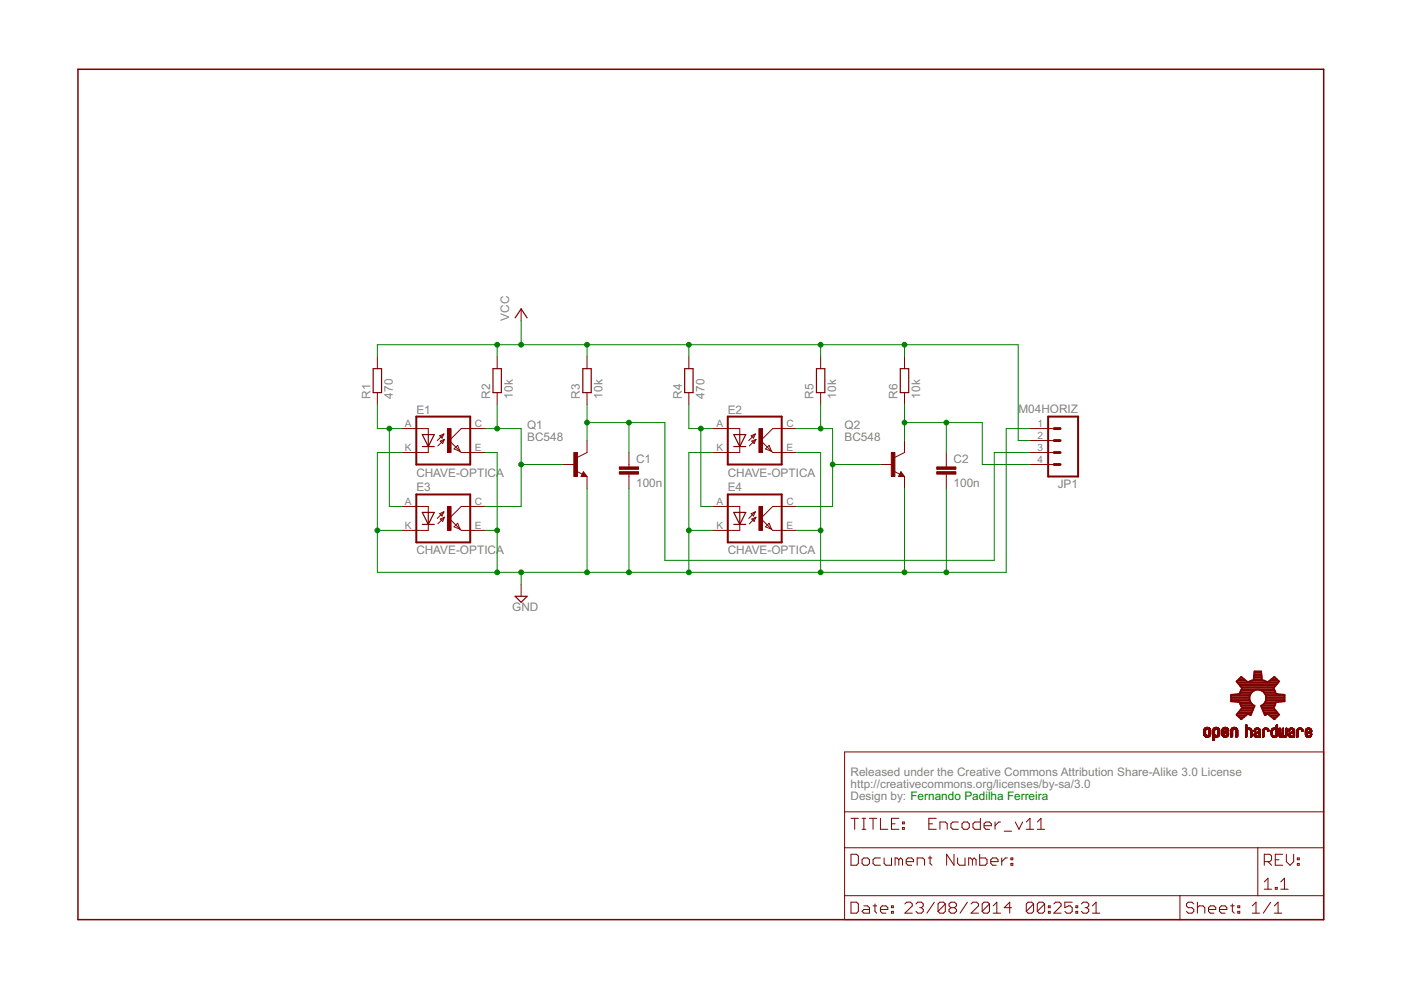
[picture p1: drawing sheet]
<svg xmlns="http://www.w3.org/2000/svg" width="297mm" height="210mm" viewBox="0 0 297 210" stroke-linecap="round" stroke-linejoin="round" font-family="sans-serif">
<g fill="none" stroke="#800000" stroke-width=".21">
<path d="M80 75.6v2.6M105.4 75.6v2.6M110.5 65.5v2.5M124.5 75.6v2.6M146 75.6v2.6M174 75.6v2.6M191.8 75.6v2.6M80 83.2v2.6M85.1 90.9h5.7v1.2M90.8 94.7v1.2h-5.7M93.2 92.4l.9-.4-.4 .9zM93.3 93.5l.9-.3-.3 .8z"/>
<path d="M94.1 92l-1.4 1.4M94.2 93.2l-1.4 1.4M97 94.4l.5 1.3-1.2-.5zM102.9 90.9h-5.1l-2.6 2.5 2.6 2.5h5.1M105.4 83.2v2.6M119.4 98.5h2.5M122.2 99.9l1.3 .6M124.5 93.4v2.5l-2.1 1.1M124.5 83.2v2.6M133.3 95.9v3.1M146 83.2v2.6M151.1 90.9h5.7v1.2"/>
<path d="M156.8 94.7v1.2h-5.7M159.3 92.4l.8-.4-.3 .9zM159.4 93.5l.9-.3-.4 .8zM160.1 92l-1.4 1.4M160.3 93.2l-1.4 1.4M163.1 94.4l.5 1.3-1.3-.5zM168.9 90.9h-5.1l-2.5 2.5 2.5 2.5h5.1M174 83.2v2.6M186.7 98.5h2.5M189.5 99.9l1.3 .6M191.8 93.4v2.5l-2.1 1.1M191.8 83.2v2.6"/>
<path d="M200.6 95.9v3.1M218.4 90.9h5.1M218.4 95.9h5.1M218.4 93.4h5.1M218.4 98.5h5.1M85.1 107.4h5.7v1.2M90.8 111.2v1.3h-5.7M93.2 108.9l.9-.4-.4 .9zM93.3 110l.9-.3-.3 .9zM94.1 108.5l-1.4 1.4M94.2 109.7l-1.4 1.4M97 110.9l.5 1.3-1.2-.5z"/>
<path d="M102.9 107.4h-5.1l-2.6 2.5 2.6 2.6h5.1M123.7 100l.8 1h-1.3zM124.5 101v2.6M133.3 100.5v3.1M151.1 107.4h5.7v1.2M156.8 111.2v1.3h-5.7M159.3 108.9l.8-.4-.3 .9zM159.4 110l.9-.3-.4 .9zM160.1 108.5l-1.4 1.4M160.3 109.7l-1.4 1.4M163.1 110.9l.5 1.3-1.3-.5zM168.9 107.4h-5.1l-2.5 2.5 2.5 2.6h5.1"/>
<path d="M191 100l.8 1h-1.3zM191.8 101v2.6M200.6 100.5v3.1M110.5 123.9v2.5M179.1 159.4h101.5v35.6h-101.5zM255.2 155.7h.5M255.2 155.7h.4M255.2 155.6h.4M255.2 155.5h.4M255.2 155.4h.4M255.2 155.3h.4M255.2 155.2h.4"/>
<path d="M255.2 155.1h.4M255.2 155h.4M255.2 154.9h.4M255.2 154.8h.4M255.2 155.9h.6M255.2 155.8h.5M255.3 155.9h1.3M255.3 156h1.3M255.3 154.6h1.3M255.4 156h1.1M255.4 154.5h1.2M255.4 154.5h1.1"/>
<path d="M255.4 156.1h1.1M255.4 154.4h1.1M255.5 154.4h.9M255.5 156.2h.9M255.5 154.3h.8M255.6 156.3h.7M255.6 154.3h.7M255.7 154.7l-.5 .1M255.7 154.7h-.5M255.7 156.3h.5M255.8 154.6l-.6 .1M255.9 154.2h.2"/>
<path d="M255.9 154.6h-.6M256 154.6h.6M256.1 154.6l.5 .1M256.2 154.7h.5M256.2 155.8h.5M256.3 154.9h.4M256.3 154.8h.4M256.3 155.7h.4M256.3 155.6h.4M256.3 155.5h.4M256.3 155.4h.4M256.3 155.3h.4"/>
<path d="M256.3 155.2h.4M256.3 155.1h.4M256.3 155h.4M256.6 155.9h-.5M256.7 155.8h-.5M256.7 155.7h-.4M257.1 156.8h.4M257.1 156.7h.4M257.1 156.6h.4M257.1 156.5h.4M257.1 156.4h.4M257.1 155.9l1.4 .1"/>
<path d="M257.1 155.9h.6M257.1 155.8l.5 .1M257.1 155.8h.5M257.1 155.7h.5M257.1 155.7h.4M257.1 155.6h.4M257.1 155.5h.4M257.1 155.4h.4M257.1 155.3h.4M257.1 155.2h.4M257.1 155.1h.4M257.1 155h.4"/>
<path d="M257.1 154.9h.4M257.1 154.8h.4M257.2 154.6h1.3M257.3 154.5h1.2M257.3 154.5h1.1M257.3 157h-.1M257.3 154.4h1.1M257.4 154.4h1M257.5 156.9l-.4 .1M257.5 154.3h.8M257.5 156.9h-.4M257.5 156.3h-.4"/>
<path d="M257.5 154.9h-.4M257.6 154.3h.6M257.6 154.7l-.5 .1M257.6 154.7h-.4M257.6 156.3h.5M257.7 154.6l-.5 .1M257.7 154.2h.3M257.8 154.6h-.6M257.9 154.6h.6M258 154.6h.6M258.1 154.7h.5M258.1 155.8h.5"/>
<path d="M258.1 154.7l.5 .1M258.2 155.7h.4M258.2 154.8h.4M258.2 155.6h.4M258.2 155.5h.4M258.2 155.4h.4M258.2 155.3h.4M258.2 155.2h.4M258.2 155.1h.4M258.2 155h.4M258.2 154.9h.4M258.2 156.3h-1.1"/>
<path d="M258.3 156.2h-1.2M258.4 156.1l-1.3 .1M258.4 156.1h-1.3M258.5 156l-1.4 .1M258.5 156h-1.4M258.6 155.9h-.6M258.6 155.8h-.5M259.1 155.8h.4M259.1 155.7h.4M259.1 155.7h.3M259.1 155.1h1.4M259.1 155.1h.3"/>
<path d="M259.1 155h.3M259.1 154.9h.3M259.1 154.9h.4M259.1 154.8h.4M259.1 154.7h.4M259.1 155.9h.5M259.1 155.9h1.3M259.1 156h1.3M259.1 154.6h1.3M259.2 154.5h1.2M259.2 156h1.1M259.2 156.1h1.1"/>
<path d="M259.3 154.4h1M259.3 156.1h1M259.3 156.2h.9M259.4 154.3h.8M259.4 156.3h.7M259.5 154.3h.6M259.5 155.6h-.4M259.5 154.7h-.4M259.6 156.3h.4M259.6 155.6h-.5M259.6 155.1h.9M259.6 154.6l-.5 .1"/>
<path d="M259.7 154.2h.2M259.7 154.6h-.6M259.7 155.5h-.6M259.7 155h.8M259.8 155.4l-.7 .1M259.8 155h.7M259.8 154.6h.7M259.9 155.4h-.8M259.9 154.9h.6M259.9 154.6l.6 .1M260 154.7h.5M260.1 155.8h.4"/>
<path d="M260.1 155.3l-1 .1M260.1 154.7h.4M260.1 155.7h.4M260.1 154.9h.4M260.1 154.8h.4M260.1 155.6h.4M260.2 155.5h.3M260.2 155.3h-1.1M260.3 155.5h.2M260.3 155.2l-1.2 .1M260.4 155.4h.1M260.5 155.9h-.6"/>
<path d="M260.5 155.2h-1.4M260.5 155.8l-.5 .1M260.9 156.3h.3M260.9 156.1h.4M260.9 156h.4M260.9 155.9h.4M260.9 155.8h.4M260.9 155.7h.4M260.9 155.6h.4M260.9 155.5h.4M260.9 155.4h.4M260.9 155.3h.4"/>
<path d="M260.9 155.2h.4M260.9 155.1h.4M260.9 155h.4M260.9 154.9h.4M261 154.8h.4M261 156.3h.1M261 154.6h1.3M261.1 154.5h1.2M261.2 154.4h1M261.3 154.3h.8M261.3 156.2h-.4M261.3 156.1l-.4 .1"/>
<path d="M261.4 154.3h.6M261.4 154.7l-.4 .1M261.4 154.7h-.4M261.5 154.6l-.5 .1M261.6 154.2h.2M261.6 154.6h-.6M261.7 154.6h.7M261.9 154.6l.5 .1M261.9 154.7h.5M262 154.7l.4 .1M262 154.8h.4M262 156.3h.3"/>
<path d="M262 156.1h.4M262 156h.4M262 155.9h.4M262 155.8h.4M262 155.7h.4M262 155.6h.4M262 155.5h.4M262 155.4h.4M262 155.3h.4M262 155.2h.4M262 155.1h.4M262 155h.4"/>
<path d="M262 154.9h.4M262.1 156.3h.1M262.4 156.2h-.4M264.1 156.2h.3M264.1 156.1h.3M264.1 156h.3M264.1 155.9h.3M264.1 155.8h.3M264.1 155.7h.3M264.1 155.6h.3M264.1 155.5h.3M264.1 155.4h.3"/>
<path d="M264.1 155.3h.3M264.1 155.2h.3M264.1 155.1h.3M264.1 155h.3M264.1 154.9h.3M264.1 154.5l1.2 .1M264.1 154.5h1.1M264.1 154.4l1.1 .1M264.1 154.4h1M264.1 154.3h.3M264.1 154.2h.3M264.1 154.1h.3"/>
<path d="M264.1 154h.3M264.1 153.9h.3M264.1 153.8h.3M264.1 153.7h.3M264.2 153.7h.2M264.2 156.3h-.1M264.3 156.3h-.2M264.4 155h-.3M264.4 154.9h-.3M264.4 154.8h-.3M264.5 154.7l-.4 .1M264.5 154.7h-.4"/>
<path d="M264.5 154.4h.5M264.6 154.6l-.5 .1M264.9 154.6l.5 .1M265 154.7h.4M265 154.7l.4 .1M265.1 154.9h.3M265.1 154.8h.3M265.2 156.2h.2M265.2 156.1h.2M265.2 156h.2M265.2 155.9h.2M265.2 155.8h.2"/>
<path d="M265.2 155.7h.2M265.2 155.6h.2M265.2 155.5h.2M265.2 155.4h.2M265.2 155.3h.2M265.2 155.2h.2M265.2 155.1h.2M265.2 155h.2M265.3 156.3h-.1M265.3 154.6h-1.2M265.4 156.3h-.2M265.4 156.1l-.2 .1"/>
<path d="M265.9 155.9h.3M265.9 155.8h.3M265.9 155h.2M265.9 155h.3M265.9 155.7h.4M265.9 155.1h.1M265.9 154.9h.3M265.9 156l.5 .1M265.9 156h.4M265.9 154.8h.3M265.9 156.1h.8M266 156.1l.8 .1"/>
<path d="M266 154.6h1.1M266 156.2h.8M266.1 154.6h1M266.1 156.3h.7M266.1 154.5h.9M266.1 155.1h-.2M266.2 155.4h1.1M266.2 156.3h.6M266.2 154.9h-.3M266.2 155.7h-.3M266.3 155.3h1M266.3 154.4h.6"/>
<path d="M266.3 154.7l-.4 .1M266.3 154.7h-.4M266.3 154.4h.5M266.4 155.6h-.5M266.4 155.3h.9M266.5 156.3l-.1 .1M266.5 155.6h-.6M266.5 154.6l-.5 .1M266.5 156.1h.2M266.5 156.4h.1M266.5 155.2h.8M266.6 155.5h-.6"/>
<path d="M266.7 154.6l.5 .1M266.7 155.2h.6M266.7 155.4l-.7 .1M266.8 155.1h.5M266.8 154.7h.4M266.8 154.7l.4 .1M266.9 155h.4M266.9 154.8h.3M266.9 154.9h.4M267 156.2h.3M267 156.1h.3M267 156h.3"/>
<path d="M267 155.9h.3M267 155.8h.3M267 155.7h.3M267 155.6h.3M267 155.5h.3M267 155.4h.3M267.1 156.3h-.1M267.3 156.3h-.3M267.3 155.4h-1.2M267.7 156.2h.3M267.7 156.1h.3M267.7 156h.3"/>
<path d="M267.7 155.9h.3M267.7 155.8h.3M267.7 155.7h.3M267.7 155.6h.3M267.7 155.5h.3M267.7 155.4h.3M267.7 155.3h.3M267.7 155.2h.3M267.7 155.1h.3M267.7 155h.3M267.7 154.9h.3M267.7 154.8h.3"/>
<path d="M267.8 154.6h1.1M267.8 156.3h-.1M267.9 154.5h1M267.9 156.3h-.2M267.9 154.5h.9M268 155h-.3M268.1 154.4h.6M268.1 154.7l-.4 .1M268.1 154.4h.5M268.1 154.7h-.3M268.3 154.6l-.5 .1M268.5 154.6h.5"/>
<path d="M268.6 154.7h.4M268.7 154.8h.3M268.7 154.9h.3M268.8 154.9h.2M268.8 155h.2M269 155.1h-.2M269 155h-.2M269.5 155.7h.3M269.5 155.6h.3M269.5 155.5h.3M269.5 155.4h.3M269.5 155.3h.3"/>
<path d="M269.5 155.2h.3M269.5 155.1h.3M269.5 155h.3M269.5 155.8h.3M269.5 155.9h.4M269.5 155.8l.3 .1M269.5 154.8h.4M269.6 156h.4M269.6 155.9l.3 .1M269.6 156l.6 .1M269.6 156.1h1.1M269.7 154.6h1.2"/>
<path d="M269.7 156.1h1M269.7 156.2h1M269.7 154.5h1.2M269.8 154.5h1.1M269.8 156.3h.8M269.8 154.9h-.3M269.9 154.9h-.4M269.9 154.4h1M269.9 156.3h.6M269.9 154.7l-.3 .1M269.9 154.4h.5M270 154.7h-.4"/>
<path d="M270.1 154.6l-.5 .1M270.1 156.3v.1M270.2 156.3v.1M270.2 156.4h.1M270.3 154.6h.6M270.4 156h.4M270.4 154.7h.5M270.5 154.7h.4M270.5 154.8h.4M270.6 154.9h.3M270.6 155.8h.3M270.6 155.7h.3"/>
<path d="M270.6 155.6h.3M270.6 155.5h.3M270.6 155.4h.3M270.6 155.3h.3M270.6 155.2h.3M270.6 155.1h.3M270.6 155h.3M270.6 154.3h.3M270.6 154.2h.3M270.6 154.1h.3M270.6 154h.3M270.6 153.9h.3"/>
<path d="M270.6 153.8h.3M270.6 153.7h.3M270.7 153.7h.2M270.8 156l-.6 .1M270.8 155.9l-.4 .1M270.8 155.9h-.3M270.9 155.8l-.3 .1M270.9 154.6h-1.3M271.1 155.8h.3M271.1 155.7h.3M271.1 155.6h.3M271.1 155.5h.3"/>
<path d="M271.1 155.4h.3M271.1 155.3h.3M271.1 155.2h.3M271.1 155.1h.3M271.1 155h.3M271.1 154.9h.3M271.1 154.8h.3M271.1 154.7h.3M271.1 154.6h.3M271.1 154.5h.3M271.2 156h.3M271.2 155.9h.3"/>
<path d="M271.2 154.5h.2M271.2 156h1.6M271.3 156.2h1.4M271.3 156.1h1.5M271.3 154.4h.1M271.3 156.3h1.4M271.6 156.4h.1M271.7 156.3v.1M271.8 156h.4M271.8 155.9l.4 .1M271.8 155.9h.4M271.8 155.8l.4 .1"/>
<path d="M271.8 155.8h.3M271.8 155.7h.3M271.8 155.6h.3M271.8 155.5h.3M271.8 155.4h.3M271.8 155.3h.3M271.9 155.2h.2M271.9 155.1h.2M271.9 155h.2M271.9 154.9h.2M271.9 154.8h.2M271.9 154.7h.2"/>
<path d="M271.9 154.6h.2M271.9 154.5h.2M271.9 156.3h-.5M272 154.4h.1M272.1 156.3h.5M272.4 156.4h.1M272.5 156h.3M272.5 155.9h.3M272.6 155.8h.2M272.6 155.7h.2M272.6 155.6h.2M272.6 155.5h.2"/>
<path d="M272.6 155.4h.2M272.6 155.3h.2M272.6 155.2h.2M272.6 155.1h.2M272.6 155h.2M272.6 154.9h.2M272.6 154.8h.2M272.6 154.7h.2M272.6 154.6h.2M272.6 154.5h.2M272.7 154.4h.1M272.8 156.1h-1.6"/>
<path d="M273.1 155.9l.4 .1M273.1 155.9h.3M273.1 155.8h.3M273.1 155.1h.1M273.1 154.9h.3M273.2 156h.4M273.2 156l.8 .1M273.2 154.8h.3M273.2 156.1h.8M273.2 156.1l.8 .1M273.3 156.2h.7M273.3 154.6h1.1"/>
<path d="M273.4 156.3h.6M273.4 155.1h-.3M273.4 154.5h.9M273.4 155.4h1.1M273.4 155h-.3M273.4 154.5h.8M273.5 156.3h.5M273.5 154.9h-.3M273.5 155.7h-.4M273.5 154.4h.6M273.5 155.3h1M273.5 154.7l-.3 .1"/>
<path d="M273.6 154.4h.5M273.6 154.7h-.4M273.6 155.6h-.4M273.7 155.3h.8M273.7 156.4h.1M273.7 155.6h-.5M273.7 154.6l-.5 .1M273.7 155.2h.8M273.9 155.5h-.7M273.9 154.6l.5 .1M273.9 155.2h.6M273.9 155.4l-.6 .1"/>
<path d="M274 155.1h.5M274 154.7h.4M274.1 154.7h.3M274.1 155.4h-.8M274.1 154.8h.4M274.2 155h.3M274.2 154.9h.3M274.2 155.4h.3M274.2 156.1h.3M274.2 156h.3M274.2 155.9h.3M274.2 155.8h.3"/>
<path d="M274.2 155.7h.3M274.2 155.6h.3M274.2 155.5h.3M274.4 156.3h-.2M274.5 156.3h-.3M274.5 156.2h-.3M275 156.2h.2M275 156.1h.2M275 156h.2M275 155.9h.2M275 155.8h.2M275 155.7h.2"/>
<path d="M275 155.6h.2M275 155.5h.2M275 155.4h.2M275 155.3h.2M275 155.2h.2M275 155.1h.2M275 155h.2M275 154.9h.3M275.1 154.6h1.1M275.1 156.3h-.1M275.1 154.6h1M275.1 154.5h1"/>
<path d="M275.2 156.3h-.2M275.2 154.5h.9M275.2 155h-.2M275.3 154.9h-.3M275.3 154.8h-.3M275.3 154.4h.6M275.4 154.7l-.4 .1M275.4 154.4h.5M275.4 154.7h-.4M275.5 154.6l-.5 .1M275.7 154.6l.5 .1M275.9 154.7h.3"/>
<path d="M275.9 154.7l.4 .1M276 154.9h.3M276 154.8h.3M276 155.1h.2M276.3 155h-.3M276.8 155.8h.3M276.8 155.7h.3M276.8 155.4h.7M276.8 155.3h1.1M276.8 155.2l.3 .1M276.8 155.2h.3M276.8 155.1h.3"/>
<path d="M276.8 155h.3M276.8 154.9h.3M276.8 155.9h.3M276.8 154.8h.3M276.8 155.9l.4 .1M276.8 156h.5M276.9 156l.5 .1M276.9 156.1h1.1M276.9 156.1h1M276.9 154.6h1.1M277 156.2h.9M277 154.5h.9"/>
<path d="M277 156.3h.8M277.1 155.7h-.3M277.1 154.9h-.3M277.1 154.4h.6M277.1 156.3h.6M277.2 154.7l-.4 .1M277.2 154.4h.5M277.2 155.6h-.4M277.2 154.7h-.4M277.3 156.4h.1M277.3 155.6h-.5M277.3 154.6l-.5 .1"/>
<path d="M277.4 156.3l.1 .1M277.5 155.5h-.7M277.5 156.1h.5M277.5 155.1h.6M277.5 154.6l.5 .1M277.6 155.1h.5M277.7 154.7h.4M277.7 155.4h-.9M277.7 155h.4M277.8 155.9h.3M277.8 155.3l-1 .1M277.8 154.8h.3"/>
<path d="M277.8 155.8h.3M277.8 155h.3M277.8 154.9h.3M277.9 155.7h.2M277.9 155.6h.2M278 155.6h.1M278 154.6h-1.1M278 156h-.4M278 155.2l-.8 .1M278.1 155.9l-.4 .1M278.1 155.2h-.8M278.1 155.7h-.3"/>
<path d="M179.1 179.7h101.5M179.1 172.1h101.5M180.4 173.5h1.6M181.2 173.5v2.3M182.8 173.5h.8M182.8 175.8h.8M183.2 173.5v2.3M184.3 173.5h1.6M185.1 173.5v2.3M186.7 173.5v2.3h1.5M189 174.7h.8M190.6 173.5h-1.6v2.3h1.6"/>
<path d="M191.3 175.5h.4v.3h-.4zM191.3 174.3h.4v.4h-.4zM196.9 174.7h.8M198.5 173.5h-1.6v2.3h1.6M199.3 175.8v-1.5h1.1l.4 .4v1.1M203.2 174.3h-1.2l-.4 .4v.8l.4 .3h1.2M204 174.7l.3-.4h.8l.4 .4v.8l-.4 .3h-.8l-.3-.3zM207.9 173.5v2.3h-1.2l-.4-.3v-.8l.4-.4h1.2M208.6 175.1h1.6v-.4l-.4-.4h-.8l-.4 .4v.8l.4 .3h.8M211 174.3v1.5M212.1 174.3h-.3l-.8 .8M212.9 176.2h1.6"/>
<path d="M215.3 174.3l.7 1.5 .8-1.5M217.6 175.8h1.6M217.6 174.3l.8-.8v2.3M219.9 175.8h1.6M219.9 174.3l.8-.8v2.3M266.7 179.7v10.2M179.1 189.9h101.5M180.4 181.1h1.2l.4 .4v1.6l-.4 .4h-1.2zM180.4 191.3h1.2l.4 .4v1.5l-.4 .4h-1.2zM182.8 182.3l.4-.4h.7l.4 .4v.8l-.4 .4h-.7l-.4-.4zM183.2 192.1h.7l.4 .3v1.2h-1.1l-.4-.4 .4-.4h1.1M185.1 192.1h.8"/>
<path d="M185.5 191.7v1.5l.4 .4M186.7 192.8h1.5v-.4l-.4-.3h-.8l-.3 .3v.8l.3 .4h.8M186.7 181.9h-1.2l-.4 .4v.8l.4 .4h1.2M187.5 181.9v1.2l.3 .4h1.2v-1.6M189 193.2h.4v.4h-.4zM189 192.1h.4v.3h-.4zM190.6 182.3l-.4-.4h-.4v1.6M190.6 182.3l.4-.4 .3 .4v1.2M190.6 182.3v1.2M191.9 191.7l.4-.4h.7l.4 .4v.4l-1.5 1.5h1.5M192.1 182.7h1.6v-.4l-.4-.4h-.8l-.4 .4v.8l.4 .4h.8M194.2 191.7l.4-.4h.8l.3 .4v.4l-.3 .3"/>
<path d="M194.5 183.5v-1.6h1.1l.4 .4v1.2M195 192.4h.4M195.4 192.4l.3 .4v.4l-.3 .4h-.8l-.4-.4M196.8 181.9h.8M197.2 181.5v1.6l.4 .4M198.1 191.3l-1.6 2.3M200.4 191.7v1.5l-.4 .4h-.7l-.4-.4M200.4 191.7l-.4-.4h-.7l-.4 .4v1.5M200.4 191.7l-1.5 1.5M201.6 192.4l-.4 .4v.4l.4 .4h.8l.4-.4v-.4l-.4-.4M201.6 192.4l-.4-.3v-.4l.4-.4h.8l.4 .4v.4l-.4 .3M201.6 192.4h.8"/>
<path d="M202.3 181.1v2.4l-1.6-2.4v2.4M203 181.9v1.2l.4 .4h1.2v-1.6M205.1 191.3l-1.5 2.3M205.9 191.7l.4-.4h.8l.4 .4v.4l-1.6 1.5h1.6M206.2 182.3l-.4-.4h-.4v1.6M206.2 182.3v1.2M206.2 182.3l.3-.4 .4 .4v1.2M207.7 181.1v2.4h1.2l.4-.4v-.8l-.4-.4h-1.2M209.8 191.7v1.5l-.4 .4h-.8l-.4-.4M209.8 191.7l-.4-.4h-.8l-.4 .4v1.5M209.8 191.7l-1.6 1.5M210.1 182.7h1.5v-.4l-.4-.4h-.8l-.3 .4v.8l.3 .4h.8"/>
<path d="M210.6 193.6h1.5M210.6 192.1l.7-.8v2.3M212.4 181.9v1.6M213.6 181.9h-.4l-.8 .8M214.3 183.1h.4v.4h-.4zM214.3 181.9h.4v.4h-.4zM214.5 192.4h-1.6l1.2-1.1v2.3M219.1 191.7v1.5l-.3 .4h-.8l-.4-.4M219.1 191.7l-.3-.4h-.8l-.4 .4v1.5M219.1 191.7l-1.5 1.5M221.5 191.7v1.5l-.4 .4h-.8l-.4-.4M221.5 191.7l-.4-.4h-.8l-.4 .4v1.5"/>
<path d="M221.5 191.7l-1.6 1.5M222.3 193.2h.4v.4h-.4zM222.3 192.1h.4v.3h-.4zM223.4 191.7l.4-.4h.8l.4 .4v.4l-1.6 1.5h1.6M227.3 191.3h-1.5v1.1l.7-.3h.4l.4 .3v.8l-.4 .4h-.7l-.4-.4M228.1 193.2h.4v.4h-.4zM228.1 192.1h.4v.3h-.4zM229.3 191.7l.4-.4h.7l.4 .4v.4l-.4 .3M230.1 192.4h.3M230.4 192.4l.4 .4v.4l-.4 .4h-.7l-.4-.4M231.6 193.6h1.6M231.6 192.1l.8-.8v2.3"/>
<path d="M250.2 189.9v5.1M253.1 191.7l-.4-.4h-.8l-.4 .4v.4l.4 .3h.8l.4 .4v.4l-.4 .4h-.8l-.4-.4M253.9 192.4l.4-.3h.8l.3 .3v1.2M253.9 191.3v2.3M256.2 192.8h1.6v-.4l-.4-.3h-.8l-.4 .3v.8l.4 .4h.8M258.6 192.8h1.5v-.4l-.4-.3h-.7l-.4 .3v.8l.4 .4h.7M260.9 192.1h.8M261.3 191.7v1.5l.4 .4M262.4 193.2h.4v.4h-.4zM262.4 192.1h.4v.3h-.4zM265.5 193.6h1.6M265.5 192.1l.8-.8v2.3"/>
<path d="M268.1 187l.7-.8v2.3M268.1 188.5h1.5M268.1 182.7h1.1l.4-.4v-.8l-.4-.4h-1.1v2.4M268.8 182.7l.8 .8M269.4 191.3l-1.6 2.3M270.2 193.6h1.5M270.2 192.1l.8-.8v2.3M270.4 188.2h.4v.3h-.4zM270.4 182.3h.8M271.5 188.5h1.6M271.5 187l.8-.8v2.3M271.9 181.1h-1.5v2.4h1.5"/>
<path d="M272.7 181.1v1.6l.8 .8 .8-.8v-1.6M275.1 183.1h.4v.4h-.4zM275.1 181.9h.4v.4h-.4z"/>
</g>
<g fill="none" stroke="#800000" stroke-width=".25">
<path d="M79.1 78.2h1.8v5h-1.8zM104.5 78.2h1.8v5h-1.8zM109.2 67.4l1.3-1.9 1.3 1.9M123.6 78.2h1.7v5h-1.7zM145.2 78.2h1.7v5h-1.7zM173.1 78.2h1.8v5h-1.8zM190.9 78.2h1.8v5h-1.8zM89.5 92.1h2.6l-1.3 2.6zM89.5 94.7h2.6M90.8 92.1v2.6M155.6 94.7h2.5M155.6 92.1h2.5l-1.3 2.6z"/>
<path d="M156.8 92.1v2.6M89.5 108.6h2.6l-1.3 2.6zM89.5 111.2h2.6M90.8 108.6v2.6M123.7 100.5l.1 .3h-.4l.3-.5 .5 .6h-.8M155.6 111.2h2.5M155.6 108.6h2.5l-1.3 2.6zM156.8 108.6v2.6M191 100.5l.1 .3h-.3l.2-.5 .5 .6h-.7M109.2 126.4h2.6l-1.3 1.3z"/>
</g>
<path d="M88.3 88.3h11.4v10.2h-11.4zM154.3 88.3h11.4v10.2h-11.4zM222.2 88.3h6.4v12.7h-6.4zM88.3 104.8h11.4v10.2h-11.4zM154.3 104.8h11.4v10.2h-11.4z" fill="none" stroke="#800000" stroke-width=".42"/>
<g fill="#800000" stroke="#800000" stroke-width=".21">
<path d="M94.9 90.9h.7v5h-.7z"/>
<path d="M160.9 90.9h.8v5h-.8z"/>
<path d="M94.9 107.4h.7v5.1h-.7z"/>
<path d="M160.9 107.4h.8v5.1h-.8z"/>
<path d="M121.7 95.9h.7v5.1h-.7z"/>
<path d="M189 95.9h.7v5.1h-.7z"/>
<path d="M131.3 99h4.1v.5h-4.1z"/>
<path d="M131.3 100h4.1v.5h-4.1z"/>
<path d="M198.6 99h4.1v.5h-4.1z"/>
<path d="M198.6 100h4.1v.5h-4.1z"/>
</g>
<path d="M223.5 95.9h1.3M223.5 93.4h1.3M223.5 90.9h1.3M223.5 98.5h1.3" fill="none" stroke="#800000" stroke-width=".61"/>
<path d="M16.5 14.7h264.1v180.3h-264.1z" fill="none" stroke="#800000" stroke-width=".32"/>
<g fill="none" stroke="#800000" stroke-width=".38">
<path d="M261 148.5h4M261 148.2h3.9M261 147.8h3.9M261 147.5h4M262.3 144.4h1.9M262.3 151.3h3M262.3 151.7h1.9M262.4 144.7h8.6M262.6 147.2h2.5M262.6 151h2.9M262.6 145.1h8.1M262.7 144h1.1"/>
<path d="M262.7 152h1M262.8 148.9l-1.8-.2v-1.4l1.8-.2 .6-1.2-1.2-1.4 1-1 1.4 1.2 1.2-.5 .2-1.9h1.4l.2 1.9 1.2 .5 1.4-1.2 1 1-1.2 1.4 .5 1.2 1.9 .2v1.4l-1.9 .2M262.8 148.9h2.3M262.9 150.6h2.7M262.9 145.4h7.5M263 149.2h2.4M263 146.8h2.4M263 143.7h.4M263 152.4h.3M263.1 149.6h2.8M263.1 146.5h2.7M263.2 150.3h2.5"/>
<path d="M263.2 145.8h7M263.2 146.1h6.9M263.3 149.9h2.6M265 148.6l.1 .3M265.1 148.9l.9 .7-.8 2-.6-.3-1.4 1.2-1-1 1.2-1.4-.6-1.2M265.1 147.2l-.2 .5 .1 .9M265.1 147.2a1.78 1.78 0 0 1 2.4-.7 1.78 1.78 0 0 1 .7 2.4M265.2 144.4h2.9M265.8 144h1.7M265.9 143.7h1.6M265.9 143.3h1.6M265.9 143h1.5"/>
<path d="M266 142.6h1.4M267.5 149.9h2.6M267.5 149.6h2.8M267.5 146.5h2.8M267.6 150.3h2.6M267.8 150.6h2.7M267.9 151h2.8M267.9 149.2h2.5M268 146.8h2.4M268.1 151.3h2.9M268.2 148.9l-.3 .5-.5 .2 .8 2 .6-.3 1.4 1.2 1-1-1.2-1.4 .5-1.2M268.2 148.9h2.3"/>
<path d="M268.2 147.2h2.6M268.4 148.5h4M268.4 147.5h4M268.5 148.2h3.9M268.5 147.8h3.9M269.2 144.4h1.8M269.2 151.7h1.8M269.6 144h1.1M269.6 152h1.1M270 143.7h.3M270 152.4h.3"/>
</g>
<g fill="none" stroke="#008000" stroke-width=".21">
<path d="M80 75.6v-2.5h135.9v20.3h2.5M105.4 73.1v2.5M110.5 68v5.1M124.5 73.1v2.5M146 73.1v2.5M174 73.1v2.5M191.8 73.1v2.5M80 85.8v5.1h5.1M82.5 90.9v16.5h2.6M102.9 90.9h7.6v16.5h-7.6M102.9 95.9h2.5v25.4M105.4 85.8v5.1"/>
<path d="M110.5 98.5h8.9M124.5 85.8v7.6M124.5 89.6h16.5v29.2h69.8v-22.9h7.6M133.3 89.6v6.3M146 85.8v5.1h5.1M148.6 90.9v16.5h2.5M151.1 95.9h-5.1v25.4M168.9 95.9h5.1v25.4M168.9 90.9h7.6v16.5h-7.6M174 85.8v5.1M176.5 98.5h10.2M191.8 85.8v7.6"/>
<path d="M191.8 89.6h16.5v8.9h10.1M200.6 89.6v6.3M218.4 90.9h-5.1v30.4h-133.3v-25.4h5.1M80 112.5h5.1M102.9 112.5h2.5M124.5 103.6v17.7M133.3 103.6v17.7M146 112.5h5.1M168.9 112.5h5.1M191.8 103.6v17.7M200.6 103.6v17.7M110.5 121.3v2.6"/>
</g>
<g fill="#008000" stroke="#008000" stroke-width=".21">
<circle cx="105.4" cy="73.1" r=".51"/>
<circle cx="110.5" cy="73.1" r=".51"/>
<circle cx="146" cy="73.1" r=".51"/>
<circle cx="174" cy="73.1" r=".51"/>
<circle cx="124.5" cy="73.1" r=".51"/>
<circle cx="191.8" cy="73.1" r=".51"/>
<circle cx="174" cy="90.9" r=".51"/>
<circle cx="176.5" cy="98.5" r=".51"/>
<circle cx="148.6" cy="90.9" r=".51"/>
<circle cx="82.5" cy="90.9" r=".51"/>
<circle cx="105.4" cy="121.3" r=".51"/>
<circle cx="110.5" cy="121.3" r=".51"/>
<circle cx="146" cy="121.3" r=".51"/>
<circle cx="174" cy="121.3" r=".51"/>
<circle cx="80" cy="112.5" r=".51"/>
<circle cx="105.4" cy="112.5" r=".51"/>
<circle cx="146" cy="112.5" r=".51"/>
<circle cx="174" cy="112.5" r=".51"/>
<circle cx="124.5" cy="121.3" r=".51"/>
<circle cx="133.3" cy="121.3" r=".51"/>
<circle cx="200.6" cy="121.3" r=".51"/>
<circle cx="191.8" cy="121.3" r=".51"/>
<circle cx="105.4" cy="90.9" r=".51"/>
<circle cx="110.5" cy="98.5" r=".51"/>
<circle cx="124.5" cy="89.6" r=".51"/>
<circle cx="133.3" cy="89.6" r=".51"/>
<circle cx="191.8" cy="89.6" r=".51"/>
<circle cx="200.6" cy="89.6" r=".51"/>
</g>
<g font-size="2.8" fill="#808080">
<text x="108" y="68" transform="rotate(-90 108 68)">VCC</text>
<text x="78.5" y="84.5" transform="rotate(-90 78.5 84.5)">R1</text>
<text x="83.3" y="84.5" transform="rotate(-90 83.3 84.5)">470</text>
<text x="88.3" y="87.7">E1</text>
<text x="103.9" y="84.5" transform="rotate(-90 103.9 84.5)">R2</text>
<text x="108.7" y="84.5" transform="rotate(-90 108.7 84.5)">10k</text>
<text x="123" y="84.5" transform="rotate(-90 123 84.5)">R3</text>
<text x="127.8" y="84.5" transform="rotate(-90 127.8 84.5)">10k</text>
<text x="144.6" y="84.5" transform="rotate(-90 144.6 84.5)">R4</text>
<text x="149.4" y="84.5" transform="rotate(-90 149.4 84.5)">470</text>
<text x="154.3" y="87.7">E2</text>
<text x="172.5" y="84.5" transform="rotate(-90 172.5 84.5)">R5</text>
<text x="177.3" y="84.5" transform="rotate(-90 177.3 84.5)">10k</text>
<text x="190.3" y="84.5" transform="rotate(-90 190.3 84.5)">R6</text>
<text x="195.1" y="84.5" transform="rotate(-90 195.1 84.5)">10k</text>
<text x="215.9" y="87.6">M04HORIZ</text>
<text x="111.8" y="93.4">BC548</text>
<text x="111.8" y="90.9">Q1</text>
<text x="179.1" y="93.4">BC548</text>
<text x="179.1" y="90.9">Q2</text>
<text x="88.3" y="101">CHAVE-OPTICA</text>
<text x="134.9" y="98.1">C1</text>
<text x="154.3" y="101">CHAVE-OPTICA</text>
<text x="202.2" y="98.1">C2</text>
<text x="88.3" y="104.2">E3</text>
<text x="134.9" y="103.2">100n</text>
<text x="154.3" y="104.2">E4</text>
<text x="202.2" y="103.2">100n</text>
<text x="224.3" y="103.6">JP1</text>
<text x="88.3" y="117.5">CHAVE-OPTICA</text>
<text x="154.3" y="117.5">CHAVE-OPTICA</text>
<text x="108.6" y="129.6">GND</text>
<text x="180.3" y="164.5">Released under the Creative Commons Attribution Share-Alike 3.0 License</text>
<text x="180.3" y="167.1">http://creativecommons.org/licenses/by-sa/3.0</text>
<text x="180.3" y="169.6">Design by: Fernando Padilha Ferreira</text>
</g>
<g font-size="2.4" fill="#808080">
<text x="85.9" y="90.5">A</text>
<text x="85.9" y="95.6">K</text>
<text x="100.7" y="95.6">E</text>
<text x="100.7" y="90.5">C</text>
<text x="151.9" y="90.5">A</text>
<text x="151.9" y="95.6">K</text>
<text x="166.7" y="95.6">E</text>
<text x="166.7" y="90.5">C</text>
<text x="220" y="90.5">1</text>
<text x="220" y="93.1">2</text>
<text x="220" y="95.6">3</text>
<text x="220" y="98.1">4</text>
<text x="85.9" y="107">A</text>
<text x="100.7" y="107">C</text>
<text x="151.9" y="107">A</text>
<text x="166.7" y="107">C</text>
<text x="85.9" y="112.1">K</text>
<text x="100.7" y="112.1">E</text>
<text x="151.9" y="112.1">K</text>
<text x="166.7" y="112.1">E</text>
</g>
</svg>
